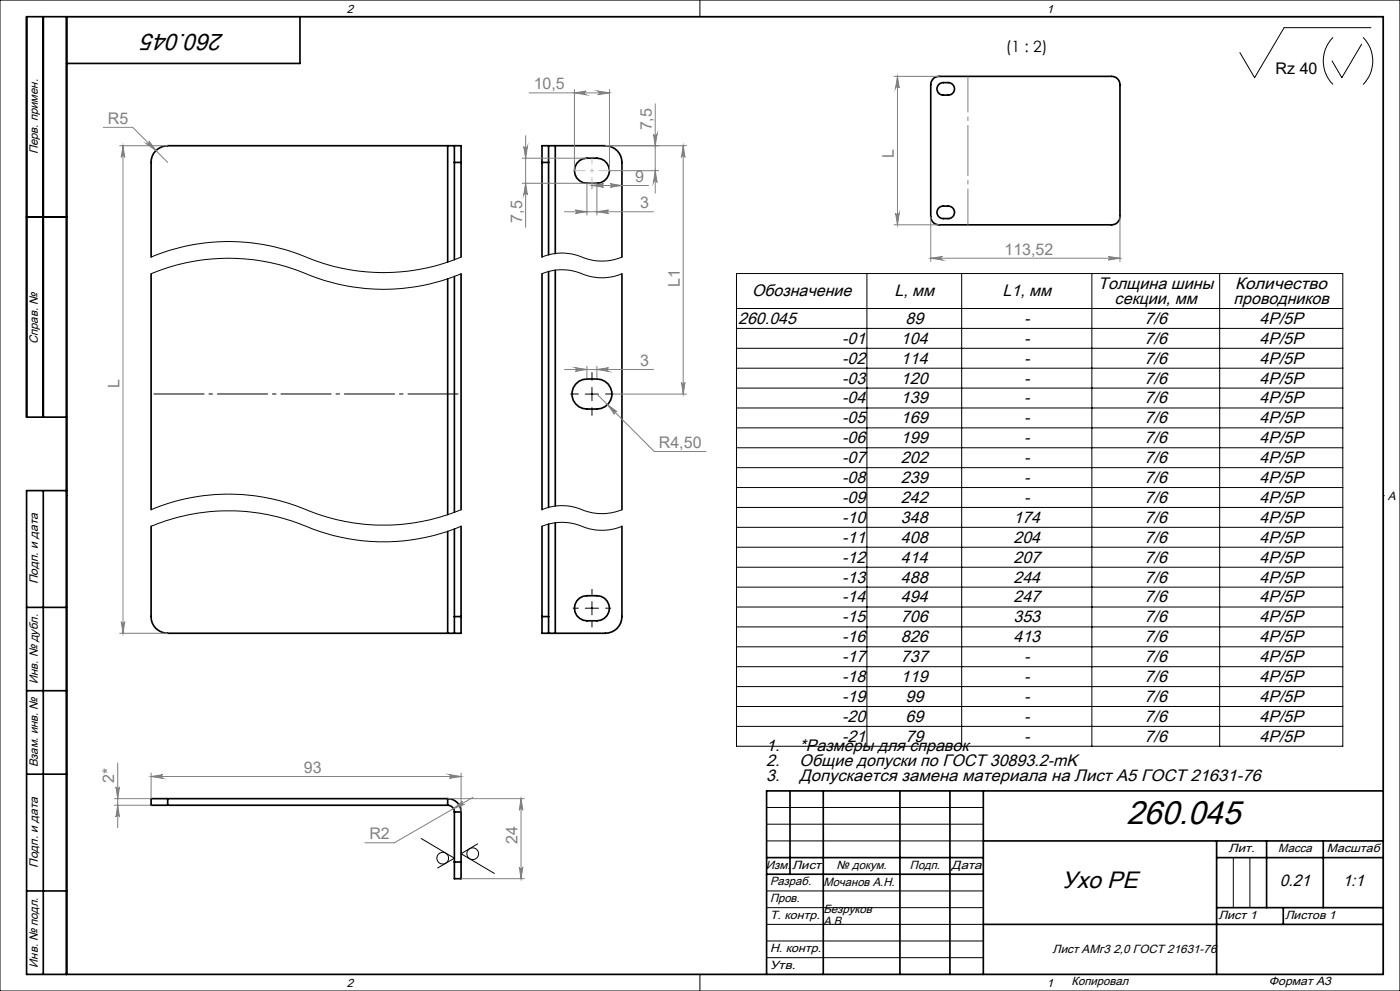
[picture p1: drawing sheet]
<svg xmlns="http://www.w3.org/2000/svg" width="420mm" height="297mm" viewBox="0 0 420 297" stroke-linecap="round" stroke-linejoin="round" font-family="sans-serif">
<g fill="none" stroke="#000" stroke-width=".5">
<path d="M13 5v120M20 5v287M90 5v14h-70M280.1 23.5l1.6-.6h51.8a2.45 2.45 0 0 1 2.5 2.5v39.5a2.51 2.51 0 0 1-2.5 2.5h-51.8a2.45 2.45 0 0 1-2.5-2.5v-39.5l.2-.9zM281.6 25.4l.3-.3a3.3 3.3 0 0 1 2.6-.3 1.87 1.87 0 0 1 1.9 1.8 1.87 1.87 0 0 1-1.9 1.9 3.3 3.3 0 0 1-2.6-.4 1.82 1.82 0 0 1-.3-2.7zM134.3 43.7h2M134.3 43.7h-84a4.9 4.9 0 0 0-5 5v28.3M134.3 43.7v34.9M136.3 43.7h2v5M136.3 43.7v5M136.3 48.7h2M136.3 48.7v29.2"/>
<path d="M138.3 48.7v28.3M162.6 48.7h2M162.6 48.7v28.3M164.6 43.7v5M164.6 43.7h-2v5M164.6 43.7h2M164.6 48.7v27.7M166.6 43.7h15a5 5 0 0 1 5 5v28.3M166.6 43.7v32.3M173.9 48.1a8.6 8.6 0 0 1 7.4 0 3.8 3.8 0 0 1 1.3 4.2 3.8 3.8 0 0 1-3.5 2.6h-3a3.8 3.8 0 0 1-3.6-2.6 3.8 3.8 0 0 1 1.4-4.2zM8 65h12M281.6 62.4l.3-.3a3.3 3.3 0 0 1 2.6-.3 1.87 1.87 0 0 1 1.9 1.8 1.87 1.87 0 0 1-1.9 1.9 3.3 3.3 0 0 1-2.6-.3 1.85 1.85 0 0 1-.3-2.8z"/>
<path d="M45.3 82.1v70.6M134.3 83.5v70.7M136.3 82.8v70.7M138.3 82.1v70.6M162.6 82.1v70.6M164.6 81.4v70.6M166.6 81v70.7M186.6 82.1v70.6M172.7 115.1l.9-.8a9.8 9.8 0 0 1 7.9 0 4.5 4.5 0 0 1 1.9 5.1 4.5 4.5 0 0 1-4.3 3.2h-3a4.5 4.5 0 0 1-4.1-2.6 4.5 4.5 0 0 1 .7-4.9zM20 125h-12v-120h407v287h-407v-145h12M13 147v145M45.3 157.7v27.1a4.9 4.9 0 0 0 5 5h84"/>
<path d="M134.3 159.2v30.6M136.3 158.5v26.3M138.3 157.7v27.1M162.6 157.7v27.1M164.6 157.1v27.7M166.6 156.7v33.1M186.6 157.7v27.1a5 5 0 0 1-5 5h-15M8 182h12M134.3 189.8h2M136.3 184.8v5M136.3 184.8h2M138.3 184.8v5h-2"/>
<path d="M162.6 184.8v5h2M162.6 184.8h2M164.6 184.8v5M164.6 189.8h2M173 180.1l.9-.9a8.6 8.6 0 0 1 7.4 0 3.8 3.8 0 0 1 1.3 4.2 3.8 3.8 0 0 1-3.5 2.7h-3a3.8 3.8 0 0 1-3.1-6zM8 207h12M8 232h12M50.3 239.4h-5v1.9h5M50.3 239.4v1.9M50.3 239.4h84M134.3 239.4a4 4 0 0 1 4 3.9M134.3 239.4v1.9"/>
<path d="M237 237v25M247 237v55M270 237v55M285 237v55M295 237v55M415 237h-185v55M50.3 241.3h84M134.3 241.3a2.05 2.05 0 0 1 2 2M136.3 258.3v5h2v-5M136.3 243.3v15M136.3 243.3h2M136.3 258.3h2"/>
<path d="M138.3 243.3v15M230 257h65M295 252h120M365 252v40M365 257h50M380 252v20M397 252v20M8 267h12M230 262h65M295 277h120M365 272h50M385 272v5"/>
</g>
<g fill="none" stroke="#000" stroke-width=".3">
<path d="M0 0h420v297h-420zM20 5h395v287h-395zM210 0v5M217.5 5h.1M399.9 11.2a10 10 0 0 0 0 14.1M408.5 13.3l-5.9 10-3-5M408.9 11.2a10 10 0 0 1 0 14.1M411.3 8.3h-26.1l-8.8 15-4.4-7.5M45.3 77a61.5 61.5 0 0 1 49.6 1.2 60.6 60.6 0 0 0 43.4-1.2M162.6 77a16.4 16.4 0 0 1 13.6 .6 15.4 15.4 0 0 0 10.4-.6M45.3 82.1a61.5 61.5 0 0 1 49.6 1.2 60.6 60.6 0 0 0 43.4-1.2M162.6 82.1a16.4 16.4 0 0 1 13.6 .5 15.4 15.4 0 0 0 10.4-.5"/>
<path d="M220.9 82h181.9v141.7h-181.9zM220.9 92.5h181.9M220.9 98.4h181.9M260.1 82v141.7M288.5 82v141.7M327.6 82v141.7M365.9 82v141.7M175.6 118.1h4M177.6 116.1v4M220.9 104.4h181.9M220.9 110.3h181.9M220.9 116.3h181.9"/>
<path d="M220.9 122.3h181.9M220.9 128.2h181.9M220.9 134.2h181.9M20 148.5h.1M45.3 157.7a61 61 0 0 1 48.6 .9 60.6 60.6 0 0 0 44.4-.9M45.3 152.7a61.5 61.5 0 0 1 49.6 1.2 60.6 60.6 0 0 0 43.4-1.2M162.6 157.7a16.8 16.8 0 0 1 13.6 .6 15.4 15.4 0 0 0 10.4-.6M162.6 152.7a16.4 16.4 0 0 1 13.6 .6 16 16 0 0 0 10.4-.6M220.9 140.2h181.9M220.9 146.1h181.9M220.9 152.1h181.9M220.9 158h181.9"/>
<path d="M415 148.5h.1M220.9 164h181.9M220.9 170h181.9M220.9 176h181.9M175.6 182.3h4M177.6 180.3v4M220.9 181.9h181.9M220.9 187.9h181.9M220.9 193.8h181.9M220.9 199.8h181.9M220.9 205.8h181.9M220.9 211.7h181.9"/>
<path d="M220.9 217.7h181.9M126.3 251.3l10 5.9-5 2.9M143.3 252.9l-5 3 10 5.9M230 242h65M230 247h65M230 252h65M370 257v15M375 257v15M230 267h65M230 272h65M230 277h65M210 292v5"/>
<path d="M217.5 292h.1M230 282h65M230 287h65"/>
<circle cx="132.8" cy="257.2" r="1.75"/>
<circle cx="141.8" cy="255.8" r="1.75"/>
</g>
<g fill="none" stroke="#808080" stroke-width=".3">
<path d="M31 38.2h8.8l10.5 10.5M158.7 27.8h24.1M172.3 27.8l3.5-.5a.55 .55 0 0 0-.5 .5 .55 .55 0 0 0 .5 .6zM172.3 26.8v24.3M179.3 27.3l3.5 .5-3.5 .6a.55 .55 0 0 0 .6-.6 .55 .55 0 0 0-.6-.5zM182.8 26.8v24.3h14.8M196.6 31.1v26.8M268.2 22.9h13.5M269.2 22.9l.6 3.5a.55 .55 0 0 0-.6-.5 .55 .55 0 0 0-.5 .5zM269.2 22.9v44.5M35.9 43.7h14.4M36.9 43.7l.5 3.5a.53 .53 0 0 0-.5-.5 .53 .53 0 0 0-.5 .5z"/>
<path d="M36.9 43.7v146.1M43.9 43a.55 .55 0 0 0 .8 0 .55 .55 0 0 0 0-.7l2.1 2.8zM156.7 54.9h22.4v9.5M156.7 47.4h19.4M157.1 43.9a.55 .55 0 0 0 .6 .5 .55 .55 0 0 0 .5-.5l-.5 3.5zM157.7 54.9l.5 3.5a.55 .55 0 0 0-.5-.5 .55 .55 0 0 0-.6 .5zM157.7 40.7v27.5M176.1 54.9v9.5M177.6 55.6l3.5-.5a.53 .53 0 0 0-.5 .5 .53 .53 0 0 0 .5 .5zM177.6 54.9v1.7M177.6 55.6h17M181.6 43.7h24.4"/>
<path d="M183.1 55.1l3.5 .5-3.5 .5a.53 .53 0 0 0 .5-.5 .53 .53 0 0 0-.5-.5zM196 40.2a.55 .55 0 0 0 .6 .5 .55 .55 0 0 0 .5-.5l-.5 3.5zM196.6 51.1l.5 3.6a.55 .55 0 0 0-.5-.6 .55 .55 0 0 0-.6 .6zM205 43.7l.5 3.5a.53 .53 0 0 0-.5-.5 .53 .53 0 0 0-.6 .5zM205 43.7v74.4M169.3 63.5h26.8M172.6 62.9l3.5 .6-3.5 .5a.53 .53 0 0 0 .5-.5 .53 .53 0 0 0-.5-.6zM179.1 63.5l3.5-.6a.53 .53 0 0 0-.5 .6 .53 .53 0 0 0 .5 .5zM268.2 67.4h13.5M268.7 63.9a.55 .55 0 0 0 .5 .5 .55 .55 0 0 0 .6-.5l-.6 3.5zM279.2 77.4l3.5-.5a.53 .53 0 0 0-.5 .5 .53 .53 0 0 0 .5 .5zM279.2 64.9v13.5"/>
<path d="M279.2 77.4h56.8M332.5 76.9l3.5 .5-3.5 .5a.53 .53 0 0 0 .5-.5 .53 .53 0 0 0-.5-.5zM336 64.9v13.5M169.3 110.7h26.8M172.6 110.2l3.5 .5-3.5 .6a.55 .55 0 0 0 .5-.5 .55 .55 0 0 0-.5-.6zM176.1 109.7v3.9M179.1 110.7l3.5-.5a.55 .55 0 0 0-.5 .6 .55 .55 0 0 0 .5 .5zM179.1 109.7v3.9M179.1 118.1l17.2 17.2h15.5M184.1 118.1h21.9M204.4 114.6a.53 .53 0 0 0 .6 .5 .53 .53 0 0 0 .5-.5l-.5 3.5zM182.2 121.3l2.9 2.1a.54 .54 0 0 0-.7 0 .54 .54 0 0 0 0 .7z"/>
<path d="M35.9 189.8h14.4M36.4 186.3a.53 .53 0 0 0 .5 .5 .53 .53 0 0 0 .5-.5l-.5 3.5zM34.8 235.8a.53 .53 0 0 0 .5 .6 .53 .53 0 0 0 .5-.6l-.5 3.6zM35.3 228.7v19.4M45.3 232.7l3.5-.5a.55 .55 0 0 0-.5 .5 .55 .55 0 0 0 .5 .6zM45.3 231.7v7.6l-11 .1M45.3 232.7h93M134.3 239.4h23M134.8 232.2l3.5 .5-3.5 .6a.55 .55 0 0 0 .5-.6 .55 .55 0 0 0-.5-.5zM138.3 231.7v11.6M141.9 239l-23.6 13.6h-8.8M156.3 239.4l.5 3.4a.53 .53 0 0 0-.5-.5 .53 .53 0 0 0-.5 .5z"/>
<path d="M156.3 239.4v23.9M34.3 241.3h11M35.3 241.3l.5 3.6a.53 .53 0 0 0-.5-.6 .53 .53 0 0 0-.5 .6zM136 242.4l2.8-2.3a.53 .53 0 0 0-.2 .7 .53 .53 0 0 0 .7 .2zM155.8 259.9a.53 .53 0 0 0 .5 .5 .53 .53 0 0 0 .5-.5l-.5 3.4zM138.3 263.3h19"/>
</g>
<path d="M45.3 118.1h93" fill="none" stroke="#000" stroke-width=".3" stroke-dasharray="15.2 1.3 1.3 1.3" stroke-dashoffset="-.8" stroke-linecap="butt"/>
<path d="M173.6 118.1h-2.5M177.6 114.1v-2.5M181.6 118.1h2.5M177.6 122.1v2.5M177.6 178.3v-1.8M173.6 182.3h-1.8M177.6 186.3v1.7M181.6 182.3h1.7" fill="none" stroke="#000" stroke-width=".3" stroke-dasharray="15.2 1.3 1.3 1.3" stroke-linecap="butt"/>
<path d="M290.4 67.4v-44.5" fill="none" stroke="#808080" stroke-width=".3" stroke-dasharray="15.2 1.3 1.3 1.3" stroke-dashoffset="4.4" stroke-linecap="butt"/>
<path d="M172.3 51.1h10.5" fill="none" stroke="#c0c0c0" stroke-width=".3" stroke-dasharray="15.2 1.3 1.3 1.3" stroke-dashoffset="11.9" stroke-linecap="butt"/>
<path d="M177.6 47.4v7.5" fill="none" stroke="#c0c0c0" stroke-width=".3" stroke-dasharray="15.2 1.3 1.3 1.3" stroke-dashoffset="13.4" stroke-linecap="butt"/>
<g fill="#808080">
<path d="M43.9 43l2.9 2.1-2.1-2.8a.55 .55 0 0 1 0 .7 .55 .55 0 0 1-.8 0zM45.3 232.7l3.5-.5a.55 .55 0 0 0-.5 .5 .55 .55 0 0 0 .5 .6zM134.8 232.2l3.5 .5-3.5 .6a.55 .55 0 0 0 .5-.6 .55 .55 0 0 0-.5-.5zM136 242.4l3.3-1.4a.53 .53 0 0 1-.7-.2 .53 .53 0 0 1 .2-.7zM279.2 77.4l3.5-.5a.53 .53 0 0 0-.5 .5 .53 .53 0 0 0 .5 .5zM332.5 76.9l3.5 .5-3.5 .5a.53 .53 0 0 0 .5-.5 .53 .53 0 0 0-.5-.5z"/>
<path d="M36.4 186.3a.53 .53 0 0 0 .5 .5 .53 .53 0 0 0 .5-.5l-.5 3.5zM36.9 43.7l.5 3.5a.53 .53 0 0 0-.5-.5 .53 .53 0 0 0-.5 .5zM35.3 241.3l.5 3.6a.53 .53 0 0 0-.5-.6 .53 .53 0 0 0-.5 .6zM34.8 235.8a.53 .53 0 0 0 .5 .6 .53 .53 0 0 0 .5-.6l-.5 3.6zM268.7 63.9a.55 .55 0 0 0 .5 .5 .55 .55 0 0 0 .6-.5l-.6 3.5zM269.2 22.9l.6 3.5a.55 .55 0 0 0-.6-.5 .55 .55 0 0 0-.5 .5z"/>
<path d="M156.3 239.4l.5 3.4a.53 .53 0 0 0-.5-.5 .53 .53 0 0 0-.5 .5zM155.8 259.9a.53 .53 0 0 0 .5 .5 .53 .53 0 0 0 .5-.5l-.5 3.4z"/>
<path d="M179.1 63.5l3.5-.6a.53 .53 0 0 0-.5 .6 .53 .53 0 0 0 .5 .5zM172.6 62.9l3.5 .6-3.5 .5a.53 .53 0 0 0 .5-.5 .53 .53 0 0 0-.5-.6z"/>
<path d="M182.2 121.3l2.2 2.8a.54 .54 0 0 1 0-.7 .54 .54 0 0 1 .7 0zM172.3 27.8l3.5-.5a.55 .55 0 0 0-.5 .5 .55 .55 0 0 0 .5 .6zM179.3 27.3l3.5 .5-3.5 .6a.55 .55 0 0 0 .6-.6 .55 .55 0 0 0-.6-.5zM177.6 55.6l3.5-.5a.53 .53 0 0 0-.5 .5 .53 .53 0 0 0 .5 .5zM183.1 55.1l3.5 .5-3.5 .5a.53 .53 0 0 0 .5-.5 .53 .53 0 0 0-.5-.5z"/>
<path d="M172.6 110.2l3.5 .5-3.5 .6a.55 .55 0 0 0 .5-.5 .55 .55 0 0 0-.5-.6zM179.1 110.7l3.5-.5a.55 .55 0 0 0-.5 .6 .55 .55 0 0 0 .5 .5z"/>
<path d="M157.1 43.9a.55 .55 0 0 0 .6 .5 .55 .55 0 0 0 .5-.5l-.5 3.5zM157.7 54.9l.5 3.5a.55 .55 0 0 0-.5-.5 .55 .55 0 0 0-.6 .5z"/>
<path d="M204.4 114.6a.53 .53 0 0 0 .6 .5 .53 .53 0 0 0 .5-.5l-.5 3.5zM205 43.7l.5 3.5a.53 .53 0 0 0-.5-.5 .53 .53 0 0 0-.6 .5zM196.6 51.1l.5 3.6a.55 .55 0 0 0-.5-.6 .55 .55 0 0 0-.6 .6zM196 40.2a.55 .55 0 0 0 .6 .5 .55 .55 0 0 0 .5-.5l-.5 3.5z"/>
</g>
<text font-size="10" x="337.9" y="246.9">260.045</text>
<g font-size="7.1">
<text x="67.2" y="10.3" transform="rotate(-180 67.2 10.3)">260.045</text>
<text x="318.6" y="266.2">Ухо PE</text>
</g>
<g font-size="5">
<text x="225.6" y="88.8">Обозначение</text>
<text x="268.3" y="88.8">L, мм</text>
<text x="300.7" y="88.8">L1, мм</text>
<text x="329.4" y="86.6">Толщина шины</text>
<text x="370.6" y="86.6">Количество</text>
<text x="334.4" y="91.1">секции, мм</text>
<text x="370.1" y="91.1">проводников</text>
<text x="221.5" y="97.1">260.045</text>
<text x="271.6" y="97.1">89</text>
<text x="307.3" y="97.1">-</text>
<text x="343.4" y="97.1">7/6</text>
<text x="377.8" y="97.1">4P/5P</text>
<text x="252.6" y="103">-01</text>
<text x="270.3" y="103">104</text>
<text x="307.3" y="103">-</text>
<text x="343.4" y="103">7/6</text>
<text x="377.8" y="103">4P/5P</text>
<text x="252.6" y="109">-02</text>
<text x="270.3" y="109">114</text>
<text x="307.3" y="109">-</text>
<text x="343.4" y="109">7/6</text>
<text x="377.8" y="109">4P/5P</text>
<text x="252.6" y="114.9">-03</text>
<text x="270.3" y="114.9">120</text>
<text x="307.3" y="114.9">-</text>
<text x="343.4" y="114.9">7/6</text>
<text x="377.8" y="114.9">4P/5P</text>
<text x="252.6" y="120.9">-04</text>
<text x="270.3" y="120.9">139</text>
<text x="307.3" y="120.9">-</text>
<text x="343.4" y="120.9">7/6</text>
<text x="377.8" y="120.9">4P/5P</text>
<text x="252.6" y="126.9">-05</text>
<text x="270.3" y="126.9">169</text>
<text x="307.3" y="126.9">-</text>
<text x="343.4" y="126.9">7/6</text>
<text x="377.8" y="126.9">4P/5P</text>
<text x="252.6" y="132.8">-06</text>
<text x="270.3" y="132.8">199</text>
<text x="307.3" y="132.8">-</text>
<text x="343.4" y="132.8">7/6</text>
<text x="377.8" y="132.8">4P/5P</text>
<text x="252.6" y="138.8">-07</text>
<text x="270.3" y="138.8">202</text>
<text x="307.3" y="138.8">-</text>
<text x="343.4" y="138.8">7/6</text>
<text x="377.8" y="138.8">4P/5P</text>
<text x="252.6" y="144.8">-08</text>
<text x="270.3" y="144.8">239</text>
<text x="307.3" y="144.8">-</text>
<text x="343.4" y="144.8">7/6</text>
<text x="377.8" y="144.8">4P/5P</text>
<text x="252.6" y="150.7">-09</text>
<text x="270.3" y="150.7">242</text>
<text x="307.3" y="150.7">-</text>
<text x="343.4" y="150.7">7/6</text>
<text x="377.8" y="150.7">4P/5P</text>
<text x="252.6" y="156.7">-10</text>
<text x="270.3" y="156.7">348</text>
<text x="304" y="156.7">174</text>
<text x="343.4" y="156.7">7/6</text>
<text x="377.8" y="156.7">4P/5P</text>
<text x="252.6" y="162.7">-11</text>
<text x="270.3" y="162.7">408</text>
<text x="304" y="162.7">204</text>
<text x="343.4" y="162.7">7/6</text>
<text x="377.8" y="162.7">4P/5P</text>
<text x="252.6" y="168.6">-12</text>
<text x="270.3" y="168.6">414</text>
<text x="304" y="168.6">207</text>
<text x="343.4" y="168.6">7/6</text>
<text x="377.8" y="168.6">4P/5P</text>
<text x="252.6" y="174.6">-13</text>
<text x="270.3" y="174.6">488</text>
<text x="304" y="174.6">244</text>
<text x="343.4" y="174.6">7/6</text>
<text x="377.8" y="174.6">4P/5P</text>
<text x="252.6" y="180.6">-14</text>
<text x="270.3" y="180.6">494</text>
<text x="304" y="180.6">247</text>
<text x="343.4" y="180.6">7/6</text>
<text x="377.8" y="180.6">4P/5P</text>
<text x="252.6" y="186.5">-15</text>
<text x="270.3" y="186.5">706</text>
<text x="304" y="186.5">353</text>
<text x="343.4" y="186.5">7/6</text>
<text x="377.8" y="186.5">4P/5P</text>
<text x="252.6" y="192.5">-16</text>
<text x="270.3" y="192.5">826</text>
<text x="304" y="192.5">413</text>
<text x="343.4" y="192.5">7/6</text>
<text x="377.8" y="192.5">4P/5P</text>
<text x="252.6" y="198.4">-17</text>
<text x="270.3" y="198.4">737</text>
<text x="307.3" y="198.4">-</text>
<text x="343.4" y="198.4">7/6</text>
<text x="377.8" y="198.4">4P/5P</text>
<text x="252.6" y="204.4">-18</text>
<text x="270.3" y="204.4">119</text>
<text x="307.3" y="204.4">-</text>
<text x="343.4" y="204.4">7/6</text>
<text x="377.8" y="204.4">4P/5P</text>
<text x="252.6" y="210.4">-19</text>
<text x="271.6" y="210.4">99</text>
<text x="307.3" y="210.4">-</text>
<text x="343.4" y="210.4">7/6</text>
<text x="377.8" y="210.4">4P/5P</text>
<text x="252.6" y="216.3">-20</text>
<text x="271.6" y="216.3">69</text>
<text x="307.3" y="216.3">-</text>
<text x="343.4" y="216.3">7/6</text>
<text x="377.8" y="216.3">4P/5P</text>
<text x="229.9" y="225">1.</text>
<text x="239.9" y="225">*Размеры для справок</text>
<text x="252.6" y="222.3">-21</text>
<text x="271.6" y="222.3">79</text>
<text x="307.3" y="222.3">-</text>
<text x="343.4" y="222.3">7/6</text>
<text x="377.8" y="222.3">4P/5P</text>
<text x="229.9" y="229.5">2.</text>
<text x="239.9" y="229.5">Общие допуски по ГОСТ 30893.2-mK</text>
<text x="229.9" y="234.1">3.</text>
<text x="239.9" y="234.1">Допускается замена материала на Лист А5 ГОСТ 21631-76</text>
<text x="384" y="265.7">0.21</text>
<text x="402.8" y="265.7">1:1</text>
</g>
<text font-size="4.8" x="382.7" y="22.2">Rz 40</text>
<g font-size="4.8" fill="#808080">
<text x="160.1" y="26.7">10,5</text>
<text x="32.3" y="37.1">R5</text>
<text x="195.5" y="39.1" transform="rotate(-90 195.5 39.1)">7,5</text>
<text x="268.2" y="47.3" transform="rotate(-90 268.2 47.3)">L</text>
<text x="190.6" y="54.5">9</text>
<text x="192.1" y="62.4">3</text>
<text x="156.6" y="66.8" transform="rotate(-90 156.6 66.8)">7,5</text>
<text x="301.3" y="76.3">113,52</text>
<text x="203.9" y="86" transform="rotate(-90 203.9 86)">L1</text>
<text x="192.1" y="109.6">3</text>
<text x="35.8" y="116.3" transform="rotate(-90 35.8 116.3)">L</text>
<text x="197.7" y="134.2">R4,50</text>
<text x="91.2" y="231.6">93</text>
<text x="34.3" y="234.5" transform="rotate(-90 34.3 234.5)">2*</text>
<text x="110.8" y="251.5">R2</text>
<text x="155.3" y="253" transform="rotate(-90 155.3 253)">24</text>
</g>
<text font-size="4.7" x="301.7" y="15.6">(1 : 2)</text>
<g font-size="3.6">
<text x="104" y="3.9">2</text>
<text x="314" y="3.9">1</text>
<text x="11.3" y="46.3" transform="rotate(-90 11.3 46.3)">Перв. примен.</text>
<text x="11.3" y="103.2" transform="rotate(-90 11.3 103.2)">Справ. №</text>
<text x="416.4" y="149.9">A</text>
<text x="11.4" y="175.1" transform="rotate(-90 11.4 175.1)">Подп. и дата</text>
<text x="11.3" y="205" transform="rotate(-90 11.3 205)">Инв. № дубл.</text>
<text x="11.3" y="230" transform="rotate(-90 11.3 230)">Взам. инв. №</text>
<text x="368.5" y="255.4">Лит.</text>
<text x="383.5" y="255.4">Масса</text>
<text x="398.1" y="255.4">Масштаб</text>
<text x="11.4" y="260.1" transform="rotate(-90 11.4 260.1)">Подп. и дата</text>
<text x="229.8" y="260.4">Изм.</text>
<text x="237.6" y="260.4">Лист</text>
<text x="251" y="260.4">№ докум.</text>
<text x="273" y="260.4">Подп.</text>
<text x="285.5" y="260.4">Дата</text>
<text x="231" y="265.4">Разраб.</text>
<text x="247" y="265.5">Мочанов А.Н.</text>
<text x="231" y="275.4">Т. контр.</text>
<text x="231" y="270.4">Пров.</text>
<text x="247" y="273.7">Безруков</text>
<text x="365.5" y="275.4">Лист 1</text>
<text x="385.5" y="275.4">Листов 1</text>
<text x="247" y="277.2">А.В.</text>
<text x="231" y="285.4">Н. контр.</text>
<text x="315.8" y="285.6">Лист АМг3 2,0 ГОСТ 21631-76</text>
<text x="11.3" y="290" transform="rotate(-90 11.3 290)">Инв. № подл.</text>
<text x="231" y="290.4">Утв.</text>
<text x="104" y="295.9">2</text>
<text x="314" y="295.9">1</text>
<text x="321.5" y="295.3">Копировал</text>
<text x="380.7" y="295.3">Формат А3</text>
</g>
</svg>
